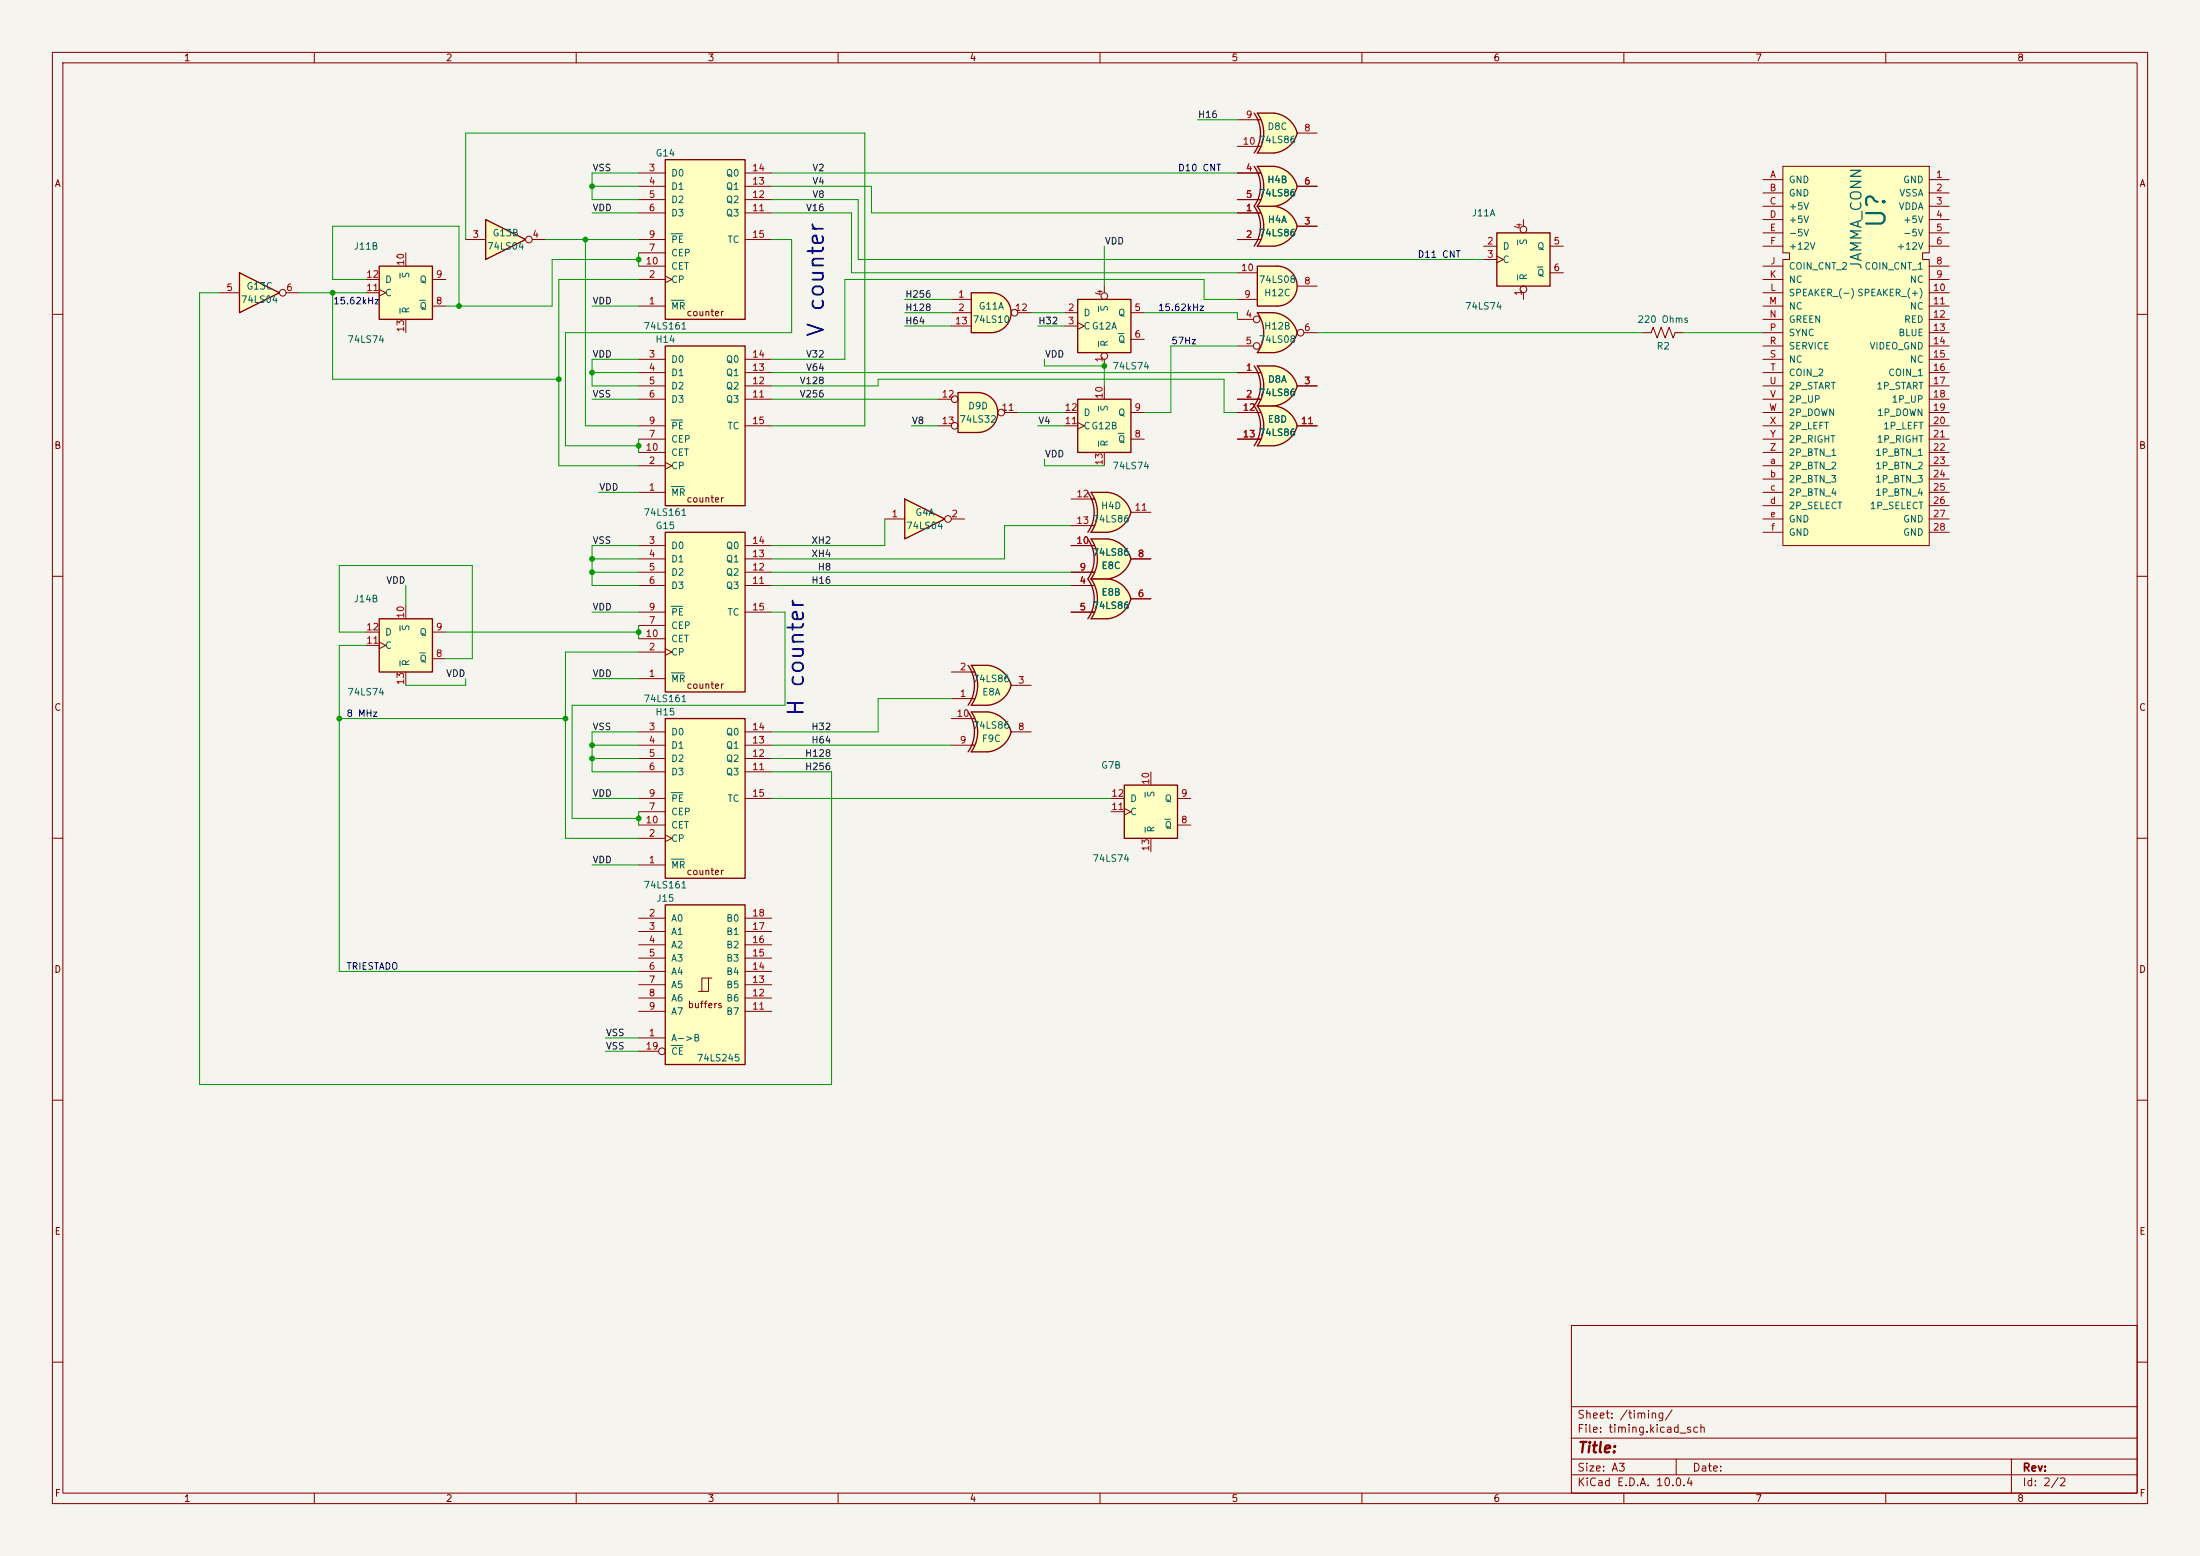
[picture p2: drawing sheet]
<svg xmlns="http://www.w3.org/2000/svg" width="420mm" height="297mm" viewBox="0 0 420 297" stroke-linecap="round" stroke-linejoin="round" font-family="sans-serif">
<path d="M0 0h420v297h-420z" fill="#f5f4ef" stroke="#f5f4ef" stroke-width=".19"/>
<g fill="none" stroke="#840000" stroke-width=".19">
<path d="M10 10h400v277h-400zM12 12h396v273h-396zM60 10v2M110 10v2M160 10v2M210 10v2M260 10v2M310 10v2M360 10v2M10 60h2M408 60h2M10 110h2"/>
<path d="M408 110h2M10 160h2M408 160h2M10 210h2M408 210h2M300 253h108v32h-108zM10 260h2M300 278.5h108M300 274.5h108M300 268.5h108M320 278.5v3M384 278.5v6.5"/>
<path d="M408 260h2M60 285v2M110 285v2M160 285v2M210 285v2M260 285v2M300 281.5h108M310 285v2M360 285v2"/>
</g>
<path d="M72.4 118.1h10.1v10.2h-10.1z" fill="#ffffc2"/>
<path d="M72.4 118.1h10.1v10.2h-10.1z" fill="none" stroke="#840000" stroke-width=".25"/>
<path d="M77.5 115.6v2.5M69.8 120.7h2.6M69.8 123.2h2.6M72.4 122.6l1.3 .6-1.3 .6M77.5 128.3v2.5M82.5 125.7h2.6M82.5 120.7h2.6" fill="none" stroke="#840000" stroke-width=".19"/>
<path d="M76.4 119.5v.9M76.4 126.1v1M80.1 124.6h1.1" fill="none" stroke="#006464" stroke-width=".19"/>
<path d="M340.4 31.8h27.9v16.5h-1.3v1.2h1.3v54.6h-27.9v-54.6h1.2v-1.2h-1.2z" fill="#ffffc2"/>
<g fill="none" stroke="#840000" stroke-width=".19">
<path d="M336.5 34.3h3.9M336.5 36.8h3.9M336.5 39.4h3.9M340.4 31.8h27.9v16.5h-1.3v1.2h1.3v54.6h-27.9v-54.6h1.2v-1.2h-1.2zM368.3 34.3h3.8M368.3 36.8h3.8M368.3 39.4h3.8M336.5 41.9h3.9M336.5 44.5h3.9M336.5 47h3.9M336.5 50.8h3.9M336.5 53.3h3.9"/>
<path d="M336.5 55.9h3.9M336.5 58.4h3.9M368.3 41.9h3.8M368.3 44.5h3.8M368.3 47h3.8M368.3 50.8h3.8M368.3 53.3h3.8M368.3 55.9h3.8M368.3 58.4h3.8M336.5 61h3.9M336.5 63.5h3.9M336.5 66h3.9"/>
<path d="M336.5 68.6h3.9M336.5 71.1h3.9M336.5 73.7h3.9M336.5 76.2h3.9M336.5 78.7h3.9M368.3 61h3.8M368.3 63.5h3.8M368.3 66h3.8M368.3 68.6h3.8M368.3 71.1h3.8M368.3 73.7h3.8M368.3 76.2h3.8"/>
<path d="M368.3 78.7h3.8M336.5 81.3h3.9M336.5 83.8h3.9M336.5 86.4h3.9M336.5 88.9h3.9M336.5 91.4h3.9M336.5 94h3.9M336.5 96.5h3.9M336.5 99.1h3.9M368.3 81.3h3.8M368.3 83.8h3.8M368.3 86.4h3.8"/>
<path d="M368.3 88.9h3.8M368.3 91.4h3.8M368.3 94h3.8M368.3 96.5h3.8M368.3 99.1h3.8M336.5 101.6h3.9M368.3 101.6h3.8"/>
</g>
<path d="M285.7 44.5h10.2v10.1h-10.2z" fill="#ffffc2"/>
<path d="M285.7 44.5h10.2v10.1h-10.2z" fill="none" stroke="#840000" stroke-width=".25"/>
<g fill="none" stroke="#840000" stroke-width=".19">
<path d="M283.2 47h2.5M283.2 49.5h2.5M285.7 48.9l1.3 .6-1.3 .7M290.8 41.9v1.3M290.8 55.9v1.3M295.9 47h2.5M295.9 52.1h2.5"/>
<circle cx="290.8" cy="43.8" r=".63"/>
<circle cx="290.8" cy="55.2" r=".63"/>
</g>
<path d="M289.7 45.8v1M289.7 52.5v1M293.5 51h1.1" fill="none" stroke="#006464" stroke-width=".19"/>
<path d="M205.7 76.2h10.2v10.2h-10.2z" fill="#ffffc2"/>
<path d="M205.7 76.2h10.2v10.2h-10.2z" fill="none" stroke="#840000" stroke-width=".25"/>
<path d="M203.2 78.7h2.5M210.8 73.7v2.5M215.9 78.7h2.5M203.2 81.3h2.5M205.7 80.6l1.3 .7-1.3 .6M210.8 86.4v2.5M215.9 83.8h2.5" fill="none" stroke="#840000" stroke-width=".19"/>
<path d="M209.7 77.5v1M209.7 84.2v1M213.5 82.7h1.1" fill="none" stroke="#006464" stroke-width=".19"/>
<path d="M240 39.4h3.2M240 47h3.2" fill="none" stroke="#ffffc2" stroke-width=".19"/>
<g fill="#ffffc2" stroke="#ffffc2" stroke-width=".19">
<path d="M242.6 41.8l5 1.4a5.2 5.2 0 0 1-4.4 3.8z"/>
<path d="M243.2 39.4a5.1 5.1 0 0 1 4.4 3.8l-4.9 1.3z"/>
</g>
<path d="M240 39.4h3.2v7.6h-3.2a6.7 6.7 0 0 0 0-7.6z" fill="#ffffc2"/>
<path d="M239.4 39.4a6.6 6.6 0 0 1 0 7.6M240 39.4h3.2a5.1 5.1 0 0 1 4.4 3.8 5.2 5.2 0 0 1-4.4 3.8h-3.2a6.6 6.6 0 0 0 0-7.6z" fill="none" stroke="#840000" stroke-width=".25"/>
<path d="M236.2 40.6h4.5M236.2 45.7h4.5M247.6 43.2h3.9" fill="none" stroke="#840000" stroke-width=".19"/>
<path d="M243.8 50.8a3.8 3.8 0 0 1 3.8 3.8 3.8 3.8 0 0 1-3.8 3.8z" fill="#ffffc2" stroke="#ffffc2" stroke-width=".19"/>
<path d="M240 50.8h3.8v7.6h-3.8z" fill="#ffffc2"/>
<path d="M240 50.8h3.8a3.8 3.8 0 0 1 3.8 3.8 3.8 3.8 0 0 1-3.8 3.8h-3.8z" fill="none" stroke="#840000" stroke-width=".25"/>
<path d="M236.2 57.2h3.8M236.2 52.1h3.8M247.6 54.6h3.9" fill="none" stroke="#840000" stroke-width=".19"/>
<path d="M240 31.8h3.2M240 39.4h3.2" fill="none" stroke="#ffffc2" stroke-width=".19"/>
<g fill="#ffffc2" stroke="#ffffc2" stroke-width=".19">
<path d="M242.6 34.2l5 1.4a5.2 5.2 0 0 1-4.4 3.8z"/>
<path d="M243.2 31.8a5.1 5.1 0 0 1 4.4 3.8l-4.9 1.3z"/>
</g>
<path d="M240 31.8h3.2v7.6h-3.2a6.7 6.7 0 0 0 0-7.6z" fill="#ffffc2"/>
<path d="M239.4 31.8a6.6 6.6 0 0 1 0 7.6M240 31.8h3.2a5.1 5.1 0 0 1 4.4 3.8 5.2 5.2 0 0 1-4.4 3.8h-3.2a6.6 6.6 0 0 0 0-7.6z" fill="none" stroke="#840000" stroke-width=".25"/>
<path d="M236.2 33h4.5M236.2 38.1h4.5M247.6 35.6h3.9" fill="none" stroke="#840000" stroke-width=".19"/>
<path d="M240 77.5h3.2M240 85.1h3.2" fill="none" stroke="#ffffc2" stroke-width=".19"/>
<g fill="#ffffc2" stroke="#ffffc2" stroke-width=".19">
<path d="M242.6 79.9l5 1.4a5.2 5.2 0 0 1-4.4 3.8z"/>
<path d="M243.2 77.5a5.1 5.1 0 0 1 4.4 3.8l-4.9 1.3z"/>
</g>
<path d="M240 77.5h3.2v7.6h-3.2a6.7 6.7 0 0 0 0-7.6z" fill="#ffffc2"/>
<path d="M239.4 77.5a6.6 6.6 0 0 1 0 7.6M240 77.5h3.2a5.1 5.1 0 0 1 4.4 3.8 5.2 5.2 0 0 1-4.4 3.8h-3.2a6.6 6.6 0 0 0 0-7.6z" fill="none" stroke="#840000" stroke-width=".25"/>
<path d="M236.2 78.7h4.5M236.2 83.8h4.5M247.6 81.3h3.9" fill="none" stroke="#840000" stroke-width=".19"/>
<path d="M127 30.5h15.2v30.5h-15.2z" fill="#ffffc2"/>
<path d="M127 30.5h15.2v30.5h-15.2z" fill="none" stroke="#840000" stroke-width=".25"/>
<g fill="none" stroke="#840000" stroke-width=".19">
<path d="M121.9 33h5.1M121.9 35.6h5.1M121.9 38.1h5.1M142.2 33h5.1M142.2 35.6h5.1M142.2 38.1h5.1M121.9 58.4h5.1M121.9 53.3h5.1M121.9 40.6h5.1M121.9 48.3h5.1M121.9 45.7h5.1M121.9 50.8h5.1"/>
<path d="M127 52.7l1.3 .6-1.3 .7M142.2 40.6h5.1M142.2 45.7h5.1"/>
</g>
<path d="M128.1 57.3h2.5M128.1 44.6h2.2" fill="none" stroke="#006464" stroke-width=".19"/>
<path d="M240 59.7h3.2M240 67.3h3.2" fill="none" stroke="#ffffc2" stroke-width=".19"/>
<g fill="#ffffc2" stroke="#ffffc2" stroke-width=".19">
<path d="M242.6 62.1l5 1.4a5.2 5.2 0 0 1-4.4 3.8z"/>
<path d="M243.2 59.7a5.1 5.1 0 0 1 4.4 3.8l-4.9 1.3z"/>
</g>
<path d="M240 59.7h3.2v7.6h-3.2a6.7 6.7 0 0 0 0-7.6z" fill="#ffffc2"/>
<path d="M240 59.7h3.2a5.1 5.1 0 0 1 4.4 3.8 5.2 5.2 0 0 1-4.4 3.8h-3.2a6.6 6.6 0 0 0 0-7.6z" fill="none" stroke="#840000" stroke-width=".25"/>
<g fill="none" stroke="#840000" stroke-width=".19">
<path d="M236.2 61h3.1M236.2 66h3.1M248.9 63.5h2.6"/>
<circle cx="239.9" cy="61" r=".63"/>
<circle cx="239.9" cy="66" r=".63"/>
<circle cx="248.3" cy="63.5" r=".63"/>
</g>
<path d="M240 69.9h3.2M240 77.5h3.2" fill="none" stroke="#ffffc2" stroke-width=".19"/>
<g fill="#ffffc2" stroke="#ffffc2" stroke-width=".19">
<path d="M242.6 72.3l5 1.4a5.2 5.2 0 0 1-4.4 3.8z"/>
<path d="M243.2 69.9a5.1 5.1 0 0 1 4.4 3.8l-4.9 1.3z"/>
</g>
<path d="M240 69.9h3.2v7.6h-3.2a6.7 6.7 0 0 0 0-7.6z" fill="#ffffc2"/>
<path d="M239.4 69.9a6.6 6.6 0 0 1 0 7.6M240 69.9h3.2a5.1 5.1 0 0 1 4.4 3.8 5.2 5.2 0 0 1-4.4 3.8h-3.2a6.6 6.6 0 0 0 0-7.6z" fill="none" stroke="#840000" stroke-width=".25"/>
<path d="M236.2 71.1h4.5M236.2 76.2h4.5M247.6 73.7h3.9" fill="none" stroke="#840000" stroke-width=".19"/>
<path d="M205.7 57.2h10.2v10.1h-10.2z" fill="#ffffc2"/>
<path d="M205.7 57.2h10.2v10.1h-10.2z" fill="none" stroke="#840000" stroke-width=".25"/>
<g fill="none" stroke="#840000" stroke-width=".19">
<path d="M203.2 59.7h2.5M210.8 54.6v1.3M215.9 59.7h2.5M203.2 62.2h2.5M205.7 61.6l1.3 .6-1.3 .7M210.8 68.6v1.3M215.9 64.8h2.5"/>
<circle cx="210.8" cy="56.5" r=".63"/>
<circle cx="210.8" cy="67.9" r=".63"/>
</g>
<path d="M209.7 58.5v1M209.7 65.2v1M213.5 63.7h1.1" fill="none" stroke="#006464" stroke-width=".19"/>
<path d="M189.2 55.9a3.8 3.8 0 0 1 3.8 3.8 3.8 3.8 0 0 1-3.8 3.8z" fill="#ffffc2" stroke="#ffffc2" stroke-width=".19"/>
<path d="M185.4 55.9h3.8v7.6h-3.8z" fill="#ffffc2"/>
<path d="M185.4 55.9h3.8a3.8 3.8 0 0 1 3.8 3.8 3.8 3.8 0 0 1-3.8 3.8h-3.8z" fill="none" stroke="#840000" stroke-width=".25"/>
<g fill="none" stroke="#840000" stroke-width=".19">
<path d="M181.6 57.2h3.8M181.6 59.7h3.8M194.3 59.7h2.5M181.6 62.2h3.8"/>
<circle cx="193.7" cy="59.7" r=".63"/>
</g>
<path d="M240 21.6h3.2M240 29.2h3.2" fill="none" stroke="#ffffc2" stroke-width=".19"/>
<g fill="#ffffc2" stroke="#ffffc2" stroke-width=".19">
<path d="M242.6 24.1l5 1.3a5.2 5.2 0 0 1-4.4 3.8z"/>
<path d="M243.2 21.6a5.1 5.1 0 0 1 4.4 3.8l-4.9 1.3z"/>
</g>
<path d="M240 21.6h3.2v7.6h-3.2a6.7 6.7 0 0 0 0-7.6z" fill="#ffffc2"/>
<path d="M239.4 21.6a6.6 6.6 0 0 1 0 7.6M240 21.6h3.2a5.1 5.1 0 0 1 4.4 3.8 5.2 5.2 0 0 1-4.4 3.8h-3.2a6.6 6.6 0 0 0 0-7.6z" fill="none" stroke="#840000" stroke-width=".25"/>
<path d="M236.2 22.9h4.5M236.2 27.9h4.5M247.6 25.4h3.9" fill="none" stroke="#840000" stroke-width=".19"/>
<path d="M127 66h15.2v30.5h-15.2z" fill="#ffffc2"/>
<path d="M127 66h15.2v30.5h-15.2z" fill="none" stroke="#840000" stroke-width=".25"/>
<g fill="none" stroke="#840000" stroke-width=".19">
<path d="M121.9 68.6h5.1M121.9 71.1h5.1M121.9 73.7h5.1M121.9 76.2h5.1M142.2 68.6h5.1M142.2 71.1h5.1M142.2 73.7h5.1M142.2 76.2h5.1M121.9 94h5.1M121.9 88.9h5.1M121.9 83.8h5.1M121.9 81.3h5.1"/>
<path d="M121.9 86.4h5.1M127 88.3l1.3 .6-1.3 .6M142.2 81.3h5.1"/>
</g>
<path d="M128.1 92.9h2.5M128.1 80.2h2.2" fill="none" stroke="#006464" stroke-width=".19"/>
<path d="M72.4 50.8h10.1v10.2h-10.1z" fill="#ffffc2"/>
<path d="M72.4 50.8h10.1v10.2h-10.1z" fill="none" stroke="#840000" stroke-width=".25"/>
<path d="M69.8 53.3h2.6M69.8 55.9h2.6M72.4 55.2l1.3 .7-1.3 .6M77.5 48.3v2.5M82.5 58.4h2.6M82.5 53.3h2.6M77.5 61v2.5" fill="none" stroke="#840000" stroke-width=".19"/>
<path d="M76.4 52.1v1M76.4 58.8v1M80.1 57.3h1.1" fill="none" stroke="#006464" stroke-width=".19"/>
<path d="M92.7 41.9l7.6 3.8-7.6 3.8z" fill="#ffffc2"/>
<path d="M92.7 41.9l7.6 3.8-7.6 3.8z" fill="none" stroke="#840000" stroke-width=".25"/>
<g fill="none" stroke="#840000" stroke-width=".19">
<path d="M88.9 45.7h3.8M101.6 45.7h2.5M313.7 63.5h1.5l.4-1 .8 2 .7-2 .8 2 .7-2 .8 2 .4-1h1.5"/>
<circle cx="101" cy="45.7" r=".63"/>
</g>
<path d="M185.4 134.6h3.2M185.4 127h3.2" fill="none" stroke="#ffffc2" stroke-width=".19"/>
<g fill="#ffffc2" stroke="#ffffc2" stroke-width=".19">
<path d="M188.6 127a5.2 5.2 0 0 1 4.4 3.8l-5 1.4z"/>
<path d="M188.1 129.5l4.9 1.3a5.1 5.1 0 0 1-4.4 3.8z"/>
</g>
<path d="M185.4 127h3.2v7.6h-3.2a6.6 6.6 0 0 0 0-7.6z" fill="#ffffc2"/>
<path d="M184.8 127a6.6 6.6 0 0 1 0 7.6M185.4 127h3.2a5.2 5.2 0 0 1 4.4 3.8 5.2 5.2 0 0 1-4.4 3.8h-3.2a6.6 6.6 0 0 0 0-7.6z" fill="none" stroke="#840000" stroke-width=".25"/>
<path d="M181.6 133.4h4.5M181.6 128.3h4.5M193 130.8h3.8" fill="none" stroke="#840000" stroke-width=".19"/>
<path d="M185.4 135.9h3.2M185.4 143.5h3.2" fill="none" stroke="#ffffc2" stroke-width=".19"/>
<g fill="#ffffc2" stroke="#ffffc2" stroke-width=".19">
<path d="M188.6 135.9a5.2 5.2 0 0 1 4.4 3.8l-5 1.4z"/>
<path d="M188.1 138.4l4.9 1.3a5.1 5.1 0 0 1-4.4 3.8z"/>
</g>
<path d="M185.4 135.9h3.2v7.6h-3.2a6.6 6.6 0 0 0 0-7.6z" fill="#ffffc2"/>
<path d="M184.8 135.9a6.6 6.6 0 0 1 0 7.6M185.4 135.9h3.2a5.2 5.2 0 0 1 4.4 3.8 5.2 5.2 0 0 1-4.4 3.8h-3.2a6.6 6.6 0 0 0 0-7.6z" fill="none" stroke="#840000" stroke-width=".25"/>
<path d="M181.6 137.2h4.5M193 139.7h3.8M181.6 142.2h4.5" fill="none" stroke="#840000" stroke-width=".19"/>
<path d="M186.7 74.9a3.8 3.8 0 0 1 3.8 3.8 3.8 3.8 0 0 1-3.8 3.9z" fill="#ffffc2" stroke="#ffffc2" stroke-width=".19"/>
<path d="M182.9 74.9h3.8v7.7h-3.8z" fill="#ffffc2"/>
<path d="M182.9 74.9h3.8a3.8 3.8 0 0 1 3.8 3.8 3.8 3.8 0 0 1-3.8 3.9h-3.8z" fill="none" stroke="#840000" stroke-width=".25"/>
<g fill="none" stroke="#840000" stroke-width=".19">
<path d="M179.1 76.2h2.5M191.8 78.7h2.5M179.1 81.3h2.5"/>
<circle cx="182.2" cy="76.2" r=".63"/>
<circle cx="191.1" cy="78.7" r=".63"/>
<circle cx="182.2" cy="81.3" r=".63"/>
</g>
<path d="M214.6 149.9h10.2v10.1h-10.2z" fill="#ffffc2"/>
<path d="M214.6 149.9h10.2v10.1h-10.2z" fill="none" stroke="#840000" stroke-width=".25"/>
<path d="M212.1 152.4h2.5M212.1 154.9h2.5M214.6 154.3l1.3 .6-1.3 .7M219.7 147.3v2.6M224.8 157.5h2.5M224.8 152.4h2.5M219.7 160v2.6" fill="none" stroke="#840000" stroke-width=".19"/>
<path d="M218.6 151.2v1M218.6 157.9v1M222.4 156.4h1" fill="none" stroke="#006464" stroke-width=".19"/>
<path d="M208.3 110.5h3.2M208.3 118.1h3.2" fill="none" stroke="#ffffc2" stroke-width=".19"/>
<g fill="#ffffc2" stroke="#ffffc2" stroke-width=".19">
<path d="M210.9 112.9l5 1.4a5.2 5.2 0 0 1-4.4 3.8z"/>
<path d="M211.5 110.5a5.1 5.1 0 0 1 4.4 3.8l-5 1.3z"/>
</g>
<path d="M208.3 110.5h3.2v7.6h-3.2a6.7 6.7 0 0 0 0-7.6z" fill="#ffffc2"/>
<path d="M207.7 110.5a6.6 6.6 0 0 1 0 7.6M208.3 110.5h3.2a5.1 5.1 0 0 1 4.4 3.8 5.2 5.2 0 0 1-4.4 3.8h-3.2a6.6 6.6 0 0 0 0-7.6z" fill="none" stroke="#840000" stroke-width=".25"/>
<path d="M204.5 111.8h4.4M204.5 116.8h4.4M215.9 114.3h3.8" fill="none" stroke="#840000" stroke-width=".19"/>
<path d="M127 101.6h15.2v30.5h-15.2z" fill="#ffffc2"/>
<path d="M127 101.6h15.2v30.5h-15.2z" fill="none" stroke="#840000" stroke-width=".25"/>
<g fill="none" stroke="#840000" stroke-width=".19">
<path d="M121.9 104.1h5.1M121.9 106.7h5.1M121.9 109.2h5.1M121.9 111.8h5.1M121.9 119.4h5.1M121.9 116.8h5.1M142.2 104.1h5.1M142.2 106.7h5.1M142.2 109.2h5.1M142.2 111.8h5.1M142.2 116.8h5.1M121.9 129.5h5.1"/>
<path d="M121.9 124.5h5.1M121.9 121.9h5.1M127 123.8l1.3 .7-1.3 .6"/>
</g>
<path d="M128.1 115.7h2.2M128.1 128.4h2.5" fill="none" stroke="#006464" stroke-width=".19"/>
<path d="M127 172.7h15.2v30.5h-15.2z" fill="#ffffc2"/>
<g fill="none" stroke="#840000" stroke-width=".19">
<path d="M121.9 175.3h5.1M121.9 177.8h5.1M142.2 175.3h5.1M142.2 177.8h5.1M121.9 198.1h5.1M121.9 180.3h5.1M121.9 182.9h5.1M121.9 185.4h5.1M121.9 188h5.1M121.9 190.5h5.1M121.9 193h5.1M135.3 186.7h-1.3v2.5"/>
<path d="M135.9 186.7h-.6v2.5h-2M142.2 180.3h5.1M142.2 182.9h5.1M142.2 185.4h5.1M142.2 188h5.1M142.2 190.5h5.1M142.2 193h5.1M121.9 200.7h3.8"/>
<circle cx="126.4" cy="200.7" r=".63"/>
</g>
<path d="M127 172.7h15.2v30.5h-15.2z" fill="none" stroke="#840000" stroke-width=".25"/>
<path d="M128.1 199.6h2.2" fill="none" stroke="#006464" stroke-width=".19"/>
<path d="M127 137.2h15.2v30.4h-15.2z" fill="#ffffc2"/>
<path d="M127 137.2h15.2v30.4h-15.2z" fill="none" stroke="#840000" stroke-width=".25"/>
<g fill="none" stroke="#840000" stroke-width=".19">
<path d="M121.9 139.7h5.1M142.2 139.7h5.1M121.9 142.2h5.1M121.9 144.8h5.1M121.9 147.3h5.1M121.9 154.9h5.1M121.9 152.4h5.1M121.9 157.5h5.1M127 159.4l1.3 .6-1.3 .7M142.2 142.2h5.1M142.2 144.8h5.1M142.2 147.3h5.1"/>
<path d="M142.2 152.4h5.1M121.9 165.1h5.1M121.9 160h5.1"/>
</g>
<path d="M128.1 151.3h2.2M128.1 164h2.5" fill="none" stroke="#006464" stroke-width=".19"/>
<path d="M45.7 52.1l7.6 3.8-7.6 3.8z" fill="#ffffc2"/>
<path d="M45.7 52.1l7.6 3.8-7.6 3.8z" fill="none" stroke="#840000" stroke-width=".25"/>
<g fill="none" stroke="#840000" stroke-width=".19">
<path d="M41.9 55.9h3.8M54.6 55.9h2.5"/>
<circle cx="54" cy="55.9" r=".63"/>
</g>
<path d="M208.3 94h3.2M208.3 101.6h3.2" fill="none" stroke="#ffffc2" stroke-width=".19"/>
<g fill="#ffffc2" stroke="#ffffc2" stroke-width=".19">
<path d="M210.9 96.4l5 1.4a5.2 5.2 0 0 1-4.4 3.8z"/>
<path d="M211.5 94a5.1 5.1 0 0 1 4.4 3.8l-5 1.3z"/>
</g>
<path d="M208.3 94h3.2v7.6h-3.2a6.7 6.7 0 0 0 0-7.6z" fill="#ffffc2"/>
<path d="M207.7 94a6.6 6.6 0 0 1 0 7.6M208.3 94h3.2a5.1 5.1 0 0 1 4.4 3.8 5.2 5.2 0 0 1-4.4 3.8h-3.2a6.6 6.6 0 0 0 0-7.6z" fill="none" stroke="#840000" stroke-width=".25"/>
<path d="M204.5 95.3h4.4M215.9 97.8h3.8M204.5 100.3h4.4" fill="none" stroke="#840000" stroke-width=".19"/>
<path d="M208.3 110.5h3.2M208.3 102.9h3.2" fill="none" stroke="#ffffc2" stroke-width=".19"/>
<g fill="#ffffc2" stroke="#ffffc2" stroke-width=".19">
<path d="M211.5 102.9a5.2 5.2 0 0 1 4.4 3.8l-5 1.3z"/>
<path d="M210.9 105.4l5 1.3a5.1 5.1 0 0 1-4.4 3.8z"/>
</g>
<path d="M208.3 102.9h3.2v7.6h-3.2a6.6 6.6 0 0 0 0-7.6z" fill="#ffffc2"/>
<path d="M207.7 102.9a6.6 6.6 0 0 1 0 7.6M208.3 102.9h3.2a5.2 5.2 0 0 1 4.4 3.8 5.2 5.2 0 0 1-4.4 3.8h-3.2a6.6 6.6 0 0 0 0-7.6z" fill="none" stroke="#840000" stroke-width=".25"/>
<path d="M204.5 109.2h4.4M204.5 104.1h4.4M215.9 106.7h3.8" fill="none" stroke="#840000" stroke-width=".19"/>
<path d="M172.7 95.3l7.6 3.8-7.6 3.8z" fill="#ffffc2"/>
<path d="M172.7 95.3l7.6 3.8-7.6 3.8z" fill="none" stroke="#840000" stroke-width=".25"/>
<g fill="none" stroke="#840000" stroke-width=".19">
<path d="M236.2 33h4.5M236.2 38.1h4.5M247.6 35.6h3.9M236.2 40.6h4.5M236.2 45.7h4.5M247.6 43.2h3.9M236.2 71.1h4.5M236.2 76.2h4.5M236.2 78.7h4.5M247.6 73.7h3.9M168.9 99.1h3.8M181.6 99.1h2.5"/>
<path d="M236.2 83.8h4.5M247.6 81.3h3.9M204.5 111.8h4.4M204.5 116.8h4.4M204.5 109.2h4.4M204.5 104.1h4.4M215.9 114.3h3.8M215.9 106.7h3.8"/>
<circle cx="181" cy="99.1" r=".63"/>
</g>
<g fill="none" stroke="#009600" stroke-width=".19">
<path d="M113 35.6h8.9M121.9 33h-8.9v5.1h8.9M147.3 35.6h19.1v5h69.8M147.3 38.1h16.5v11.4h119.4M147.3 33h88.9M228.6 22.9h7.6M41.9 55.9h-3.8v151.1h120.6v-59.7h-11.4M57.1 55.9h12.7M63.5 55.9v16.5h43.2M69.8 53.3h-6.3v-10.1h24.1v15.2M88.9 45.7v-20.3h76.2v55.9h-17.8M104.1 45.7h17.8"/>
<path d="M111.8 45.7v35.6h10.1M113 40.6h8.9M113 58.4h8.9M121.9 53.3h-15.2v35.6h15.2M121.9 48.3v2.5M121.9 49.5h-16.5v8.9h-20.3M147.3 45.7h3.8v17.8h-43.2v21.6h14M147.3 40.6h15.3v11.5h73.6M172.7 59.7h8.9M172.7 57.2h8.9M196.8 59.7h6.4M210.8 47v7.6"/>
<path d="M218.4 59.7h17.8v1.3M236.2 57.2h-6.3v-3.9h-68.6v15.3h-14M113 76.2h8.9M113 71.1h8.9M121.9 68.6h-8.9v5.1h8.9M147.3 73.7h20.3v-1.3h66.1v6.3h2.5M147.3 76.2h31.8M147.3 71.1h88.9M172.7 62.2h8.9M194.3 78.7h8.9M198.1 62.2h5.1M199.4 68.6v1.3h11.4v3.8"/>
<path d="M236.2 66h-12.7v12.7h-5.1M251.5 63.5h62.2M321.3 63.5h15.2M114.3 94h7.6M121.9 83.8v2.6M168.9 99.1v5h-21.6M174 81.3h5.1M198.1 81.3h5.1M199.4 87.6v1.3h11.4M77.5 111.8v3.8M113 106.7h8.9M113 109.2h8.9"/>
<path d="M113 116.8h8.9M121.9 119.4v2.5M121.9 104.1h-8.9v7.7h8.9M147.3 116.8h2.6v17.8h-40.7v21.6h12.7M147.3 109.2h57.2M147.3 111.8h57.2M204.5 100.3h-12.7v6.4h-44.5M64.8 137.2h43.1M69.8 120.7h-5v-12.7h25.4v17.7h-5.1M69.8 123.2h-5v62.2h57.1M85.1 120.7h36.8M88.9 129.5v1.3h-11.4"/>
<path d="M113 129.5h8.9M121.9 139.7h-8.9v7.6h8.9M121.9 124.5h-14v35.5h14M181.6 133.4h-14v6.3h-20.3M113 144.8h8.9M113 142.2h8.9M113 152.4h8.9M121.9 154.9v2.6M147.3 144.8h11.4M147.3 142.2h34.3M147.3 152.4h64.8M113 165.1h8.9"/>
<path d="M115.6 198.1h6.3M115.6 200.7h6.3"/>
</g>
<g fill="#009600" stroke="#009600" stroke-width=".19">
<circle cx="113" cy="35.6" r=".46"/>
<circle cx="111.8" cy="45.7" r=".46"/>
<circle cx="106.7" cy="72.4" r=".46"/>
<circle cx="87.6" cy="58.4" r=".46"/>
<circle cx="63.5" cy="55.9" r=".46"/>
<circle cx="107.9" cy="137.2" r=".46"/>
<circle cx="64.8" cy="137.2" r=".46"/>
<circle cx="113" cy="106.7" r=".46"/>
<circle cx="113" cy="142.2" r=".46"/>
<circle cx="113" cy="144.8" r=".46"/>
<circle cx="121.9" cy="156.2" r=".46"/>
<circle cx="121.9" cy="120.7" r=".46"/>
<circle cx="113" cy="109.2" r=".46"/>
<circle cx="121.9" cy="85.1" r=".46"/>
<circle cx="121.9" cy="49.5" r=".46"/>
<circle cx="113" cy="71.1" r=".46"/>
<circle cx="210.8" cy="69.9" r=".46"/>
</g>
<text font-size="3.5" fill="#006464" x="360.8" y="43.9" transform="rotate(-90 360.8 43.9)">U?</text>
<g font-size="3" fill="#0000c2">
<text x="158" y="64.5" transform="rotate(-90 158 64.5)">V counter</text>
<text x="154.2" y="136.9" transform="rotate(-90 154.2 136.9)">H counter</text>
</g>
<text font-size="2" fill="#006464" x="355.9" y="51.6" transform="rotate(-90 355.9 51.6)">JAMMA_CONN</text>
<text font-size="2" fill="#840000" x="301" y="277.8">Title:</text>
<g font-size="1.5" fill="#840000">
<text x="301" y="273.8">File: timing.kicad_sch</text>
<text x="301" y="271.1">Sheet: /timing/</text>
<text x="301" y="281.2">Size: A3</text>
<text x="323" y="281.2">Date:</text>
<text x="386" y="281.2">Rev:</text>
<text x="301" y="284">KiCad E.D.A. 10.0.4</text>
<text x="386" y="284">Id: 2/2</text>
</g>
<g font-size="1.3" fill="#840000">
<text x="35" y="12">1</text>
<text x="85" y="12">2</text>
<text x="135" y="12">3</text>
<text x="185" y="12">4</text>
<text x="235" y="12">5</text>
<text x="285" y="12">6</text>
<text x="335" y="12">7</text>
<text x="385" y="12">8</text>
<text x="10.3" y="36">A</text>
<text x="408.3" y="36">A</text>
<text x="131" y="60.7">counter</text>
<text x="10.3" y="86">B</text>
<text x="408.2" y="86">B</text>
<text x="131" y="96.2">counter</text>
<text x="131" y="131.8">counter</text>
<text x="10.3" y="136">C</text>
<text x="408.2" y="136">C</text>
<text x="131" y="167.3">counter</text>
<text x="10.3" y="186">D</text>
<text x="408.2" y="186">D</text>
<text x="131.2" y="192.7">buffers</text>
<text x="10.3" y="236">E</text>
<text x="408.3" y="236">E</text>
<text x="10.3" y="286">F</text>
<text x="35" y="287">1</text>
<text x="85" y="287">2</text>
<text x="135" y="287">3</text>
<text x="185" y="287">4</text>
<text x="235" y="287">5</text>
<text x="285" y="287">6</text>
<text x="335" y="287">7</text>
<text x="385" y="287">8</text>
<text x="408.3" y="286">F</text>
</g>
<g font-size="1.3" fill="#0f0f0f">
<text x="228.6" y="22.8">H16</text>
<text x="113" y="33">VSS</text>
<text x="155" y="33">V2</text>
<text x="155" y="35.5">V4</text>
<text x="113" y="40.6">VDD</text>
<text x="153.8" y="40.6">V16</text>
<text x="155" y="38.1">V8</text>
<text x="210.8" y="47">VDD</text>
<text x="113" y="58.4">VDD</text>
<text x="172.7" y="57.1">H256</text>
<text x="172.7" y="59.7">H128</text>
<text x="172.7" y="62.2">H64</text>
<text x="198.1" y="62.2">H32</text>
<text x="113" y="68.5">VDD</text>
<text x="153.8" y="71.1">V64</text>
<text x="153.8" y="68.5">V32</text>
<text x="199.4" y="68.5">VDD</text>
<text x="113" y="76.2">VSS</text>
<text x="152.6" y="73.6">V128</text>
<text x="152.6" y="76.2">V256</text>
<text x="174" y="81.2">V8</text>
<text x="198.1" y="81.2">V4</text>
<text x="199.4" y="87.6">VDD</text>
<text x="114.3" y="93.9">VDD</text>
<text x="113" y="104.1">VSS</text>
<text x="154.8" y="106.6">XH4</text>
<text x="154.8" y="104.1">XH2</text>
<text x="73.6" y="111.7">VDD</text>
<text x="154.8" y="111.7">H16</text>
<text x="156" y="109.2">H8</text>
<text x="113" y="116.8">VDD</text>
<text x="85.1" y="129.5">VDD</text>
<text x="113" y="129.5">VDD</text>
<text x="113" y="139.7">VSS</text>
<text x="154.8" y="142.2">H64</text>
<text x="154.8" y="139.7">H32</text>
<text x="153.6" y="147.3">H256</text>
<text x="153.6" y="144.7">H128</text>
<text x="113" y="152.4">VDD</text>
<text x="113" y="165.1">VDD</text>
<text x="115.6" y="200.6">VSS</text>
<text x="115.6" y="198.1">VSS</text>
</g>
<g font-size="1.3" fill="#a90000">
<text x="237.7" y="22.8">9</text>
<text x="237.1" y="27.9">10</text>
<text x="248.8" y="25.4">8</text>
<text x="123.8" y="33">3</text>
<text x="123.8" y="35.5">4</text>
<text x="143.5" y="35.5">13</text>
<text x="143.5" y="33">14</text>
<text x="237.7" y="33">4</text>
<text x="248.8" y="35.5">6</text>
<text x="337.8" y="34.3">A</text>
<text x="369.5" y="34.3">1</text>
<text x="123.8" y="38.1">5</text>
<text x="123.8" y="40.6">6</text>
<text x="143.5" y="40.6">11</text>
<text x="143.5" y="38.1">12</text>
<text x="237.7" y="40.6">1</text>
<text x="237.7" y="38.1">5</text>
<text x="337.7" y="36.8">B</text>
<text x="337.7" y="39.3">C</text>
<text x="337.7" y="41.9">D</text>
<text x="369.5" y="36.8">2</text>
<text x="369.5" y="39.3">3</text>
<text x="369.5" y="41.9">4</text>
<text x="90.1" y="45.7">3</text>
<text x="101.5" y="45.7">4</text>
<text x="123.8" y="45.7">9</text>
<text x="143.5" y="45.7">15</text>
<text x="237.7" y="45.7">2</text>
<text x="248.8" y="43.2">3</text>
<text x="283.8" y="47">2</text>
<text x="290.8" y="43.9" transform="rotate(-90 290.8 43.9)">4</text>
<text x="296.5" y="47">5</text>
<text x="337.8" y="44.4">E</text>
<text x="337.8" y="47">F</text>
<text x="369.5" y="44.4">5</text>
<text x="369.5" y="47">6</text>
<text x="69.8" y="53.3">12</text>
<text x="77.4" y="50.8" transform="rotate(-90 77.4 50.8)">10</text>
<text x="83.1" y="53.3">9</text>
<text x="123.1" y="50.8">10</text>
<text x="123.8" y="53.3">2</text>
<text x="123.8" y="48.2">7</text>
<text x="236.8" y="52">10</text>
<text x="283.8" y="49.5">3</text>
<text x="296.5" y="52">6</text>
<text x="337.7" y="53.3">K</text>
<text x="337.9" y="50.8">J</text>
<text x="369.5" y="50.8">8</text>
<text x="369.5" y="53.3">9</text>
<text x="43.1" y="55.9">5</text>
<text x="54.5" y="55.9">6</text>
<text x="69.8" y="55.9">11</text>
<text x="83.1" y="58.4">8</text>
<text x="123.8" y="58.4">1</text>
<text x="182.8" y="57.1">1</text>
<text x="182.8" y="59.7">2</text>
<text x="193.6" y="59.7">12</text>
<text x="203.8" y="59.7">2</text>
<text x="210.8" y="56.6" transform="rotate(-90 210.8 56.6)">4</text>
<text x="216.5" y="59.7">5</text>
<text x="237.4" y="57.1">9</text>
<text x="248.8" y="54.6">8</text>
<text x="290.8" y="56.6" transform="rotate(-90 290.8 56.6)">1</text>
<text x="337.6" y="58.4">M</text>
<text x="337.8" y="55.9">L</text>
<text x="368.9" y="55.9">10</text>
<text x="368.9" y="58.4">11</text>
<text x="77.4" y="63.5" transform="rotate(-90 77.4 63.5)">13</text>
<text x="182.2" y="62.2">13</text>
<text x="203.8" y="62.2">3</text>
<text x="216.5" y="64.7">6</text>
<text x="237.7" y="60.9">4</text>
<text x="248.8" y="63.5">6</text>
<text x="337.7" y="60.9">N</text>
<text x="337.7" y="63.5">P</text>
<text x="368.9" y="60.9">12</text>
<text x="368.9" y="63.5">13</text>
<text x="123.8" y="68.6">3</text>
<text x="123.8" y="71.1">4</text>
<text x="143.5" y="71.1">13</text>
<text x="143.5" y="68.6">14</text>
<text x="210.8" y="69.3" transform="rotate(-90 210.8 69.3)">1</text>
<text x="237.7" y="66">5</text>
<text x="237.7" y="71.1">1</text>
<text x="337.7" y="66">R</text>
<text x="337.7" y="68.6">S</text>
<text x="337.9" y="71.1">T</text>
<text x="368.9" y="66">14</text>
<text x="368.9" y="68.6">15</text>
<text x="368.9" y="71.1">16</text>
<text x="123.8" y="73.6">5</text>
<text x="123.8" y="76.2">6</text>
<text x="143.5" y="76.2">11</text>
<text x="143.5" y="73.6">12</text>
<text x="179.7" y="76.2">12</text>
<text x="210.8" y="76.2" transform="rotate(-90 210.8 76.2)">10</text>
<text x="237.7" y="76.2">2</text>
<text x="248.8" y="73.6">3</text>
<text x="337.7" y="73.6">U</text>
<text x="337.8" y="76.2">V</text>
<text x="368.9" y="73.6">17</text>
<text x="368.9" y="76.2">18</text>
<text x="123.8" y="83.8">7</text>
<text x="123.8" y="81.3">9</text>
<text x="143.5" y="81.3">15</text>
<text x="179.7" y="81.3">13</text>
<text x="191.1" y="78.7">11</text>
<text x="203.2" y="81.3">11</text>
<text x="203.2" y="78.7">12</text>
<text x="216.5" y="83.8">8</text>
<text x="216.5" y="78.7">9</text>
<text x="237.1" y="78.7">12</text>
<text x="237.1" y="83.8">13</text>
<text x="248.2" y="81.3">11</text>
<text x="337.6" y="78.7">W</text>
<text x="337.7" y="81.3">X</text>
<text x="337.8" y="83.8">Y</text>
<text x="368.9" y="78.7">19</text>
<text x="368.9" y="81.3">20</text>
<text x="368.9" y="83.8">21</text>
<text x="123.1" y="86.3">10</text>
<text x="123.8" y="88.9">2</text>
<text x="210.8" y="88.9" transform="rotate(-90 210.8 88.9)">13</text>
<text x="337.7" y="86.3">Z</text>
<text x="337.8" y="88.9">a</text>
<text x="368.9" y="86.3">22</text>
<text x="368.9" y="88.9">23</text>
<text x="123.8" y="94">1</text>
<text x="205.4" y="95.2">12</text>
<text x="337.8" y="91.4">b</text>
<text x="337.8" y="94">c</text>
<text x="368.9" y="91.4">24</text>
<text x="368.9" y="94">25</text>
<text x="170.1" y="99">1</text>
<text x="181.5" y="99">2</text>
<text x="205.4" y="100.3">13</text>
<text x="216.5" y="97.8">11</text>
<text x="337.8" y="96.5">d</text>
<text x="337.8" y="99">e</text>
<text x="338" y="101.6">f</text>
<text x="368.9" y="96.5">26</text>
<text x="368.9" y="99">27</text>
<text x="368.9" y="101.6">28</text>
<text x="123.8" y="104.1">3</text>
<text x="123.8" y="106.7">4</text>
<text x="143.5" y="106.7">13</text>
<text x="143.5" y="104.1">14</text>
<text x="205.4" y="104.1">10</text>
<text x="217.1" y="106.7">8</text>
<text x="123.8" y="109.2">5</text>
<text x="123.8" y="111.7">6</text>
<text x="143.5" y="111.7">11</text>
<text x="143.5" y="109.2">12</text>
<text x="206" y="111.7">4</text>
<text x="206" y="109.2">9</text>
<text x="77.4" y="118.2" transform="rotate(-90 77.4 118.2)">10</text>
<text x="123.8" y="119.4">7</text>
<text x="123.8" y="116.8">9</text>
<text x="143.5" y="116.8">15</text>
<text x="206" y="116.8">5</text>
<text x="217.1" y="114.3">6</text>
<text x="69.8" y="123.2">11</text>
<text x="69.8" y="120.6">12</text>
<text x="83.1" y="125.7">8</text>
<text x="83.1" y="120.6">9</text>
<text x="123.1" y="121.9">10</text>
<text x="123.8" y="124.4">2</text>
<text x="77.4" y="130.9" transform="rotate(-90 77.4 130.9)">13</text>
<text x="123.8" y="129.5">1</text>
<text x="183.1" y="128.2">2</text>
<text x="194.2" y="130.8">3</text>
<text x="182.5" y="137.1">10</text>
<text x="183.1" y="133.3">1</text>
<text x="123.8" y="139.7">3</text>
<text x="123.8" y="142.2">4</text>
<text x="143.5" y="142.2">13</text>
<text x="143.5" y="139.7">14</text>
<text x="183.1" y="142.2">9</text>
<text x="194.2" y="139.7">8</text>
<text x="123.8" y="144.8">5</text>
<text x="123.8" y="147.3">6</text>
<text x="143.5" y="147.3">11</text>
<text x="143.5" y="144.8">12</text>
<text x="219.7" y="149.9" transform="rotate(-90 219.7 149.9)">10</text>
<text x="123.8" y="154.9">7</text>
<text x="123.8" y="152.4">9</text>
<text x="143.5" y="152.4">15</text>
<text x="212" y="154.9">11</text>
<text x="212" y="152.4">12</text>
<text x="225.4" y="152.4">9</text>
<text x="123.1" y="157.5">10</text>
<text x="123.8" y="160">2</text>
<text x="225.4" y="157.5">8</text>
<text x="123.8" y="165.1">1</text>
<text x="219.7" y="162.6" transform="rotate(-90 219.7 162.6)">13</text>
<text x="123.8" y="175.2">2</text>
<text x="123.8" y="177.8">3</text>
<text x="143.5" y="177.8">17</text>
<text x="143.5" y="175.2">18</text>
<text x="123.8" y="180.3">4</text>
<text x="123.8" y="182.9">5</text>
<text x="123.8" y="185.4">6</text>
<text x="143.5" y="185.4">14</text>
<text x="143.5" y="182.9">15</text>
<text x="143.5" y="180.3">16</text>
<text x="123.8" y="187.9">7</text>
<text x="123.8" y="190.5">8</text>
<text x="143.5" y="190.5">12</text>
<text x="143.5" y="187.9">13</text>
<text x="123.8" y="193">9</text>
<text x="143.5" y="193">11</text>
<text x="123.1" y="200.6">19</text>
<text x="123.8" y="198.1">1</text>
</g>
<g font-size="1.3" fill="#006464">
<text x="240.2" y="27.6">74LS86</text>
<text x="241.9" y="25.1">D8C</text>
<text x="125.1" y="30.2">G14</text>
<text x="128" y="34">D0</text>
<text x="138.5" y="34">Q0</text>
<text x="241.8" y="35.3">H4B</text>
<text x="341.4" y="35.3">GND</text>
<text x="363.2" y="35.3">GND</text>
<text x="128" y="36.5">D1</text>
<text x="128" y="39.1">D2</text>
<text x="128" y="41.6">D3</text>
<text x="138.5" y="41.6">Q3</text>
<text x="138.5" y="39.1">Q2</text>
<text x="138.5" y="36.5">Q1</text>
<text x="240.2" y="37.8">74LS86</text>
<text x="280.9" y="41.6">J11A</text>
<text x="341.4" y="37.8">GND</text>
<text x="341.4" y="40.3">+5V</text>
<text x="362.4" y="40.3">VDDA</text>
<text x="362.5" y="37.8">VSSA</text>
<text x="67.4" y="48">J11B</text>
<text x="92.9" y="48">74LS04</text>
<text x="93.9" y="45.4">G13B</text>
<text x="128" y="46.7">PE</text>
<text x="138.8" y="46.7">TC</text>
<text x="240.2" y="45.4">74LS86</text>
<text x="241.9" y="42.9">H4A</text>
<text x="286.8" y="48">D</text>
<text x="291.8" y="46.9" transform="rotate(-90 291.8 46.9)">S</text>
<text x="293.4" y="48">Q</text>
<text x="341.4" y="42.9">+5V</text>
<text x="341.4" y="45.4">-5V</text>
<text x="341.4" y="48">+12V</text>
<text x="362" y="48">+12V</text>
<text x="363.2" y="42.9">+5V</text>
<text x="363.2" y="45.4">-5V</text>
<text x="78.4" y="53.2" transform="rotate(-90 78.4 53.2)">S</text>
<text x="128" y="49.2">CEP</text>
<text x="128" y="51.8">CET</text>
<text x="286.8" y="50.5">C</text>
<text x="291.8" y="53.6" transform="rotate(-90 291.8 53.6)">R</text>
<text x="293.4" y="53">Q</text>
<text x="341.4" y="51.8">COIN_CNT_2</text>
<text x="355.8" y="51.8">COIN_CNT_1</text>
<text x="45.9" y="58.1">74LS04</text>
<text x="46.9" y="55.6">G13C</text>
<text x="73.4" y="56.9">C</text>
<text x="73.4" y="54.3">D</text>
<text x="78.4" y="59.9" transform="rotate(-90 78.4 59.9)">R</text>
<text x="80" y="59.4">Q</text>
<text x="80" y="54.3">Q</text>
<text x="128" y="59.4">MR</text>
<text x="128" y="54.3">CP</text>
<text x="186.7" y="59.4">G11A</text>
<text x="211.8" y="59.6" transform="rotate(-90 211.8 59.6)">S</text>
<text x="240.2" y="54.3">74LS08</text>
<text x="241.2" y="56.9">H12C</text>
<text x="279.6" y="59.4">74LS74</text>
<text x="341.4" y="54.3">NC</text>
<text x="341.4" y="56.9">SPEAKER_(-) SPEAKER_(+)</text>
<text x="341.4" y="59.4">NC</text>
<text x="364.5" y="54.3">NC</text>
<text x="364.5" y="59.4">NC</text>
<text x="66.2" y="65.7">74LS74</text>
<text x="122.8" y="63.2">74LS161</text>
<text x="125" y="65.7">H14</text>
<text x="185.6" y="61.9">74LS10</text>
<text x="206.8" y="60.7">D</text>
<text x="206.8" y="63.2">CG12A</text>
<text x="213.4" y="60.7">Q</text>
<text x="213.4" y="65.7">Q</text>
<text x="240.2" y="65.7">74LS08</text>
<text x="241.2" y="63.2">H12B</text>
<text x="312.5" y="61.9">220 Ohms</text>
<text x="341.4" y="61.9">GREEN</text>
<text x="341.4" y="64.5">SYNC</text>
<text x="362.3" y="64.5">BLUE</text>
<text x="363.4" y="61.9">RED</text>
<text x="128" y="69.6">D0</text>
<text x="138.5" y="69.6">Q0</text>
<text x="211.8" y="66.3" transform="rotate(-90 211.8 66.3)">R</text>
<text x="212.3" y="70.8">74LS74</text>
<text x="316.2" y="67">R2</text>
<text x="341.4" y="67">SERVICE</text>
<text x="341.4" y="69.6">NC</text>
<text x="356.8" y="67">VIDEO_GND</text>
<text x="364.5" y="69.6">NC</text>
<text x="128" y="72.1">D1</text>
<text x="128" y="74.6">D2</text>
<text x="128" y="77.2">D3</text>
<text x="138.5" y="77.2">Q3</text>
<text x="138.5" y="74.6">Q2</text>
<text x="138.5" y="72.1">Q1</text>
<text x="240.2" y="75.9">74LS86</text>
<text x="242" y="73.4">D8A</text>
<text x="341.4" y="72.1">COIN_2</text>
<text x="341.4" y="74.6">2P_START</text>
<text x="341.4" y="77.2">2P_UP</text>
<text x="358.1" y="74.6">1P_START</text>
<text x="360.4" y="72.1">COIN_1</text>
<text x="361" y="77.2">1P_UP</text>
<text x="128" y="82.3">PE</text>
<text x="138.8" y="82.3">TC</text>
<text x="183.1" y="81">74LS32</text>
<text x="184.7" y="78.4">D9D</text>
<text x="206.8" y="82.3">CG12B</text>
<text x="206.8" y="79.7">D</text>
<text x="211.8" y="78.6" transform="rotate(-90 211.8 78.6)">S</text>
<text x="213.4" y="79.7">Q</text>
<text x="240.2" y="83.5">74LS86</text>
<text x="241.9" y="81">E8D</text>
<text x="341.4" y="79.7">2P_DOWN</text>
<text x="341.4" y="82.3">2P_LEFT</text>
<text x="358.3" y="79.7">1P_DOWN</text>
<text x="359.4" y="82.3">1P_LEFT</text>
<text x="128" y="89.9">CP</text>
<text x="128" y="84.8">CEP</text>
<text x="128" y="87.3">CET</text>
<text x="211.8" y="85.3" transform="rotate(-90 211.8 85.3)">R</text>
<text x="212.3" y="89.9">74LS74</text>
<text x="213.4" y="84.8">Q</text>
<text x="341.4" y="84.8">2P_RIGHT</text>
<text x="341.4" y="87.3">2P_BTN_1</text>
<text x="341.4" y="89.9">2P_BTN_2</text>
<text x="357.9" y="87.3">1P_BTN_1</text>
<text x="357.9" y="89.9">1P_BTN_2</text>
<text x="358.2" y="84.8">1P_RIGHT</text>
<text x="128" y="95">MR</text>
<text x="341.4" y="92.4">2P_BTN_3</text>
<text x="341.4" y="95">2P_BTN_4</text>
<text x="357.9" y="92.4">1P_BTN_3</text>
<text x="357.9" y="95">1P_BTN_4</text>
<text x="122.8" y="98.8">74LS161</text>
<text x="125.1" y="101.3">G15</text>
<text x="172.9" y="101.3">74LS04</text>
<text x="174.6" y="98.8">G4A</text>
<text x="208.5" y="100">74LS86</text>
<text x="210.1" y="97.5">H4D</text>
<text x="341.4" y="97.5">2P_SELECT</text>
<text x="341.4" y="100">GND</text>
<text x="356.9" y="97.5">1P_SELECT</text>
<text x="363.2" y="100">GND</text>
<text x="128" y="105.1">D0</text>
<text x="128" y="107.7">D1</text>
<text x="138.5" y="107.7">Q1</text>
<text x="138.5" y="105.1">Q0</text>
<text x="208.5" y="106.4">74LS86</text>
<text x="341.4" y="102.6">GND</text>
<text x="363.2" y="102.6">GND</text>
<text x="128" y="110.2">D2</text>
<text x="128" y="112.7">D3</text>
<text x="138.5" y="112.7">Q3</text>
<text x="138.5" y="110.2">Q2</text>
<text x="210.2" y="108.9">E8C</text>
<text x="67.4" y="115.3">J14B</text>
<text x="128" y="117.8">PE</text>
<text x="138.8" y="117.8">TC</text>
<text x="208.5" y="116.5">74LS86</text>
<text x="210.2" y="114">E8B</text>
<text x="73.4" y="124.2">C</text>
<text x="73.4" y="121.6">D</text>
<text x="78.4" y="120.5" transform="rotate(-90 78.4 120.5)">S</text>
<text x="80" y="121.6">Q</text>
<text x="128" y="125.4">CP</text>
<text x="128" y="120.4">CEP</text>
<text x="128" y="122.9">CET</text>
<text x="78.4" y="127.3" transform="rotate(-90 78.4 127.3)">R</text>
<text x="80" y="126.7">Q</text>
<text x="128" y="130.5">MR</text>
<text x="185.6" y="130.5">74LS86</text>
<text x="66.2" y="133.1">74LS74</text>
<text x="122.8" y="134.3">74LS161</text>
<text x="125" y="136.9">H15</text>
<text x="187.4" y="133.1">E8A</text>
<text x="128" y="140.7">D0</text>
<text x="128" y="143.2">D1</text>
<text x="138.5" y="143.2">Q1</text>
<text x="138.5" y="140.7">Q0</text>
<text x="185.6" y="139.4">74LS86</text>
<text x="187.3" y="141.9">F9C</text>
<text x="128" y="145.8">D2</text>
<text x="128" y="148.3">D3</text>
<text x="138.5" y="148.3">Q3</text>
<text x="138.5" y="145.8">Q2</text>
<text x="210.1" y="147">G7B</text>
<text x="128" y="155.9">CEP</text>
<text x="128" y="153.4">PE</text>
<text x="138.8" y="153.4">TC</text>
<text x="215.6" y="155.9">C</text>
<text x="215.6" y="153.4">D</text>
<text x="220.7" y="152.3" transform="rotate(-90 220.7 152.3)">S</text>
<text x="222.2" y="153.4">Q</text>
<text x="128" y="161">CP</text>
<text x="128" y="158.5">CET</text>
<text x="220.7" y="159" transform="rotate(-90 220.7 159)">R</text>
<text x="222.2" y="158.5">Q</text>
<text x="128" y="166.1">MR</text>
<text x="208.5" y="164.8">74LS74</text>
<text x="122.8" y="169.9">74LS161</text>
<text x="125.2" y="172.4">J15</text>
<text x="128" y="176.2">A0</text>
<text x="128" y="178.8">A1</text>
<text x="138.5" y="178.8">B1</text>
<text x="138.5" y="176.2">B0</text>
<text x="128" y="181.3">A2</text>
<text x="128" y="183.9">A3</text>
<text x="138.5" y="183.9">B3</text>
<text x="138.5" y="181.3">B2</text>
<text x="128" y="186.4">A4</text>
<text x="128" y="188.9">A5</text>
<text x="128" y="191.5">A6</text>
<text x="138.5" y="191.5">B6</text>
<text x="138.5" y="188.9">B5</text>
<text x="138.5" y="186.4">B4</text>
<text x="128" y="194">A7</text>
<text x="138.5" y="194">B7</text>
<text x="128" y="199.1">A-&gt;B</text>
<text x="128" y="201.6">CE</text>
<text x="132.9" y="202.9">74LS245</text>
</g>
<g font-size="1.3" fill="#0000c2">
<text x="224.8" y="33">D10 CNT</text>
<text x="270.5" y="49.5">D11 CNT</text>
<text x="63.5" y="58.4">15.62kHz</text>
<text x="221" y="59.7">15.62kHz</text>
<text x="223.5" y="66">57Hz</text>
<text x="66" y="137.1">8 MHz</text>
<text x="66" y="185.4">TRIESTADO</text>
</g>
</svg>
